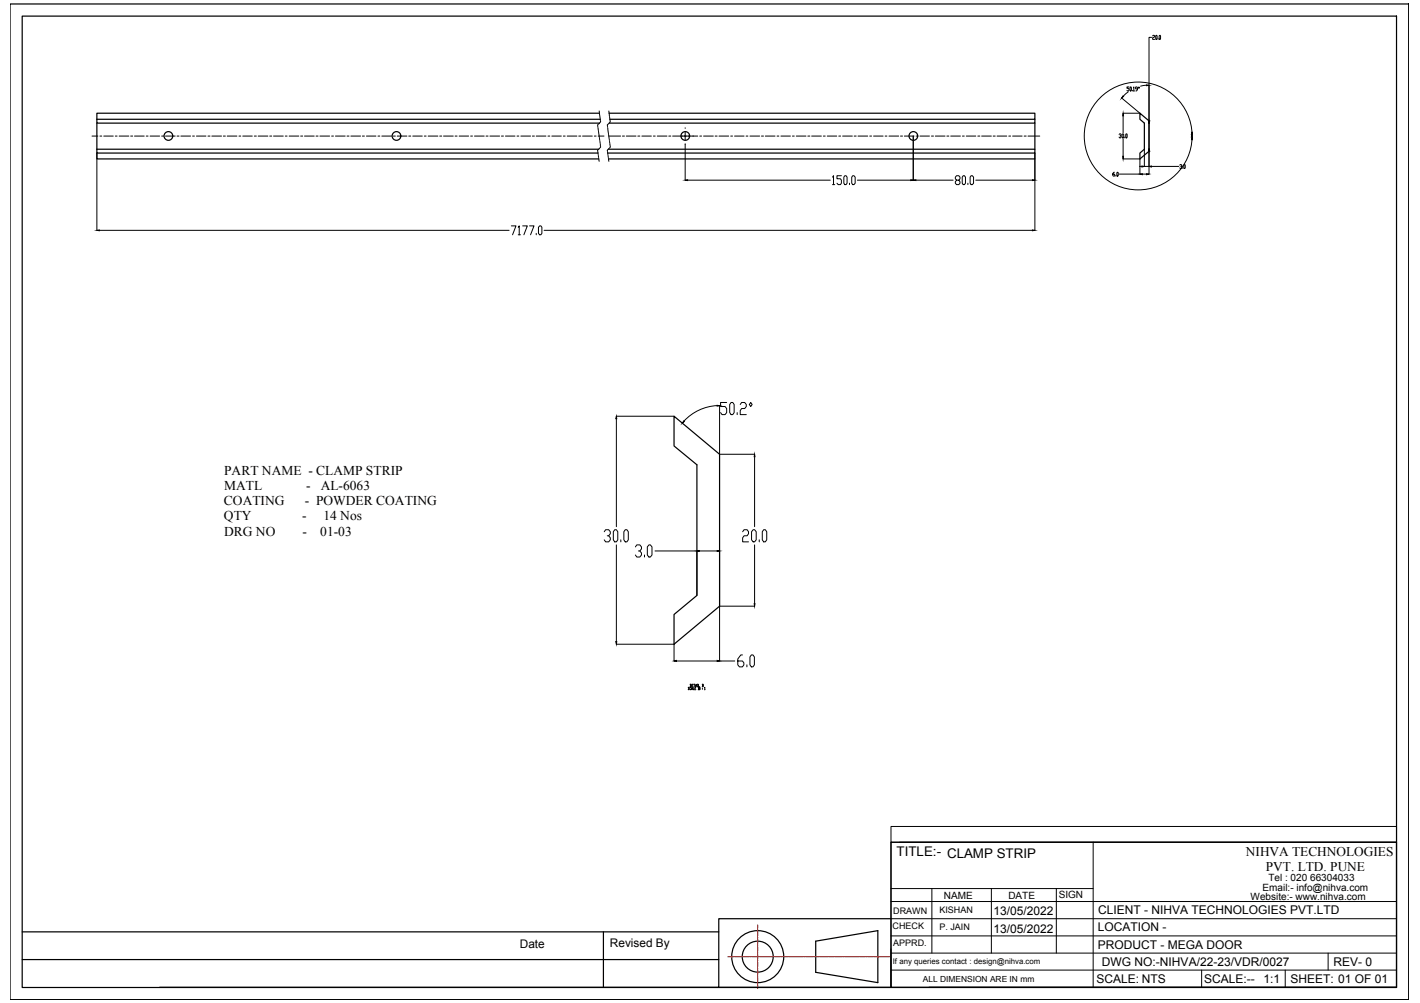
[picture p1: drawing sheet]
<svg xmlns="http://www.w3.org/2000/svg" width="297mm" height="210mm" viewBox="0 0 297 210" stroke-linecap="round" stroke-linejoin="round" font-family="sans-serif">
<!-- layer: 0 -->
<g fill="none" stroke="#000" stroke-width=".25">
<path d="M2.1 .8h292.6v208.4h-292.6zM4.6 3.4h287.5v203.3h-287.5zM20.3 25v.8h105.1M20.3 31.2v.8h104.8M20.3 32v1.3h105M20.3 25h105.2M20.3 31.2h105M20.3 25.8v5.4M125.4 23.7h-105.1v1.3M127.2 31.2h89.3v.8h-89.4M127.4 23.7h89.1v1.3h-88.9M216.5 25v.8h-89"/>
<path d="M216.5 32v1.3h-89.2M216.5 25.8v5.4M238.4 23.7l2 1.6v6.4l-2 1.6v-1.3l1-.8v-5.4l-1-.8zM141 87.1l9.5 8v31.8l-9.5 7.9v-6.2l4.8-4v-27.3l-4.8-4zM186.4 176.3h105.7v30.3h-105.7zM4.6 195h145.8M126.2 195v11.7M170.6 197l13-2.2v10.8l-13-2.1zM186.4 192.3h-36v14.3h-117M4.6 200.8h145.8M150.4 206.6h36M194.3 206.6h97.8"/>
<circle cx="35.2" cy="28.5" r=".91"/>
<circle cx="82.9" cy="28.5" r=".91"/>
<circle cx="143.3" cy="28.5" r=".91"/>
<circle cx="191.1" cy="28.5" r=".91"/>
<circle cx="158.5" cy="200.2" r="5.4"/>
<circle cx="158.5" cy="200.2" r="3.2"/>
</g>
<g fill="none" stroke="#000" stroke-width=".21">
<path d="M236 19.2l-1 .9M236.2 18.2h-.5v.3l.5 .1-.2 .4-.3-.1M236.5 18.2l.2 .2-.1 .6-.2-.1zM236.9 18.9v.1M237.1 18.4l.1-.2v.8M237.1 19h.2M237.9 18.6h-.3v-.4l.3 .2v.4l-.3 .2M238.2 18.2l.2 .2-.2 .1zM239.8 17.8l-1.2 .2M240.4 17.9v7.4M240.9 7.8h-.5v17.5M241.1 7.5l.1-.1 .3 .1-.1 .3-.3 .1v.3h.4"/>
<path d="M241.8 7.4l.2 .1v.7l-.2-.1zM242.3 8.1v.1M242.6 7.4l.2 .1-.1 .7-.2-.1zM19.2 28.5h1.3M20.3 32v16.2M20.9 28.5h.4M21.7 28.5h2M24.1 28.5h.4M24.9 28.5h2.1M27.3 28.5h.5M28.1 28.5h2.1M30.6 28.5h.4"/>
<path d="M31.4 28.5h2M33.8 28.5h.4M34.6 28.5h2M37 28.5h.5M37.8 28.5h2.1M40.3 28.5h.4M41.1 28.5h2M43.5 28.5h.4M44.3 28.5h2M46.7 28.5h.4M47.5 28.5h2.1M50 28.5h.4"/>
<path d="M50.8 28.5h2M53.2 28.5h.4M54 28.5h2M56.4 28.5h.4M57.2 28.5h2.1M59.7 28.5h.4M60.5 28.5h2M62.9 28.5h.4M63.7 28.5h2M66.1 28.5h.4M66.9 28.5h2M69.4 28.5h.4"/>
<path d="M70.2 28.5h2M72.6 28.5h.4M73.4 28.5h2M75.8 28.5h.4M76.7 28.5h1.9M79.1 28.5h.3M79.9 28.5h2M82.3 28.5h.4M83.1 28.5h2M85.5 28.5h.4M86.3 28.5h2M88.8 28.5h.3"/>
<path d="M89.6 28.5h2M92 28.5h.4M92.8 28.5h2M95.2 28.5h.4M96 28.5h2M98.5 28.5h.3M99.3 28.5h2M101.7 28.5h.4M102.5 28.5h2M104.9 28.5h.4M105.7 28.5h2M108.1 28.5h.4"/>
<path d="M109 28.5h2M111.4 28.5h.4M112.2 28.5h2M114.6 28.5h.4M115.4 28.5h2M117.8 28.5h.4M118.6 28.5h2.1M121.1 28.5h.4M121.9 28.5h2M124.3 28.5h.4M125 26.4l.1 .2M125 31.7l.1 .2"/>
<path d="M125.1 26.7v.3M125.1 32v.2M125.1 28.5h1.3M125.1 27l.1 .2M125.1 32.4l.1 .1M125.2 26l-.2 .3M125.2 31.3l-.2 .1v.3M125.2 27.3v.2M125.2 32.7v.1M125.2 27.6l.1 .2M125.2 33l.1 .1M125.3 27.9v.2"/>
<path d="M125.3 33.3v.2M125.3 28.2v.2M125.3 33.6v.2M125.3 23.2l.1 .2M125.3 28.5l.1 .2M125.4 23.5v.2M125.4 28.8v.2M125.4 23.8v.2M125.4 25.8l-.1 .1M125.4 29.2l.1 .1M125.4 31.1l-.1 .1M125.5 24.1v.2"/>
<path d="M125.5 29.4v.2M125.5 24.4v.2M125.5 29.7v.2M125.5 24.7v.2M125.5 30l.1 .3M125.6 25v.2M125.6 30.3v.3M125.6 25.3l-.1 .4M125.6 30.6l-.1 .4M127.1 31.7v.2M127.1 26.4v.2M127.1 32l.1 .2"/>
<path d="M127.1 26.7l.1 .3M127.2 27v.2M127.2 32.4v.1M127.2 26l-.1 .3M127.2 31.3l-.2 .1 .1 .3M127.2 27.3v.2M127.2 32.7v.1M127.2 27.6v.2M127.2 33l.1 .1M127.3 27.9v.2M127.3 33.3v.2M127.3 28.2v.2"/>
<path d="M127.3 33.6l.1 .2M127.4 23.2v.2M127.4 23.5v.2M127.4 28.8v.2M127.4 25.8l-.1 .1M127.4 31.1l-.1 .1M127.5 23.8v.2M127.5 29.2v.1M127.5 24.1v.2M127.5 24.4v.2M127.5 29.4v.2M127.5 24.7l.1 .2"/>
<path d="M127.5 29.7v.2M127.6 25v.2M127.6 30v.3M127.6 25.3l.1 .2-.2 .2M127.6 30.3v.3M127.7 30.6l-.2 .4M129.8 28.5h-2.4v.2M130.2 28.5h.4M131 28.5h2M133.4 28.5h.4M134.3 28.5h2M136.7 28.5h.4"/>
<path d="M137.5 28.5h2M139.9 28.5h.4M140.7 28.5h2M143.1 28.5h.4M143.3 27.7v.8h-.8M143.3 26.7v.2M143.3 30.1v7.6M143.8 37.7h29.9M144 28.5h2M144.1 28.5h-.8v.8M146.4 28.5h.4M147.2 28.5h2"/>
<path d="M149.6 28.5h.4M150.4 28.5h2M152.9 28.5h.3M153.7 28.5h1.9M156.1 28.5h.3M156.9 28.5h2M159.3 28.5h.4M160.1 28.5h2M162.5 28.5h.4M163.4 28.5h1.9M165.8 28.5h.3M166.6 28.5h2"/>
<path d="M169 28.5h.4M169.8 28.5h2M172.2 28.5h.4M173 28.5h2M174.1 37.1l.3-.3v1.8M174.1 38.6h.5M175.5 28.5h.3M176 36.8h-.9v.6h.7l.2 .3v.6l-.2 .3h-.5l-.2-.3M176.3 28.5h2M176.7 36.8h.3l.2 .3v1.2l-.2 .3h-.3l-.2-.3v-1.2zM177.7 38.3v.3M178.4 36.8h.2l.3 .3v1.2l-.3 .3h-.2l-.2-.3v-1.2z"/>
<path d="M178.7 28.5h.4M179.4 37.7h11.1M179.5 28.5h2M181.9 28.5h.4M182.7 28.5h2M185.2 28.5h.3M186 28.5h2M188.4 28.5h.4M189.2 28.5h2M191 28.5v9.2M191.6 37.7h7.8M191.6 28.5h.4"/>
<path d="M192.4 28.5h2M194.8 28.5h.5M195.7 28.5h2M198.1 28.5h.4M198.9 28.5h2M200.1 37.7l-.3-.3v-.3l.3-.3h.5l.2 .3v.3l-.2 .3h-.5l-.3 .3v.3l.3 .3h.5l.2-.3v-.3l-.2-.3M201.3 28.5h.4M201.5 36.8h.2l.3 .3v1.2l-.3 .3h-.2l-.2-.3v-1.2zM202.1 28.5h2M202.5 38.3v.3M203.1 36.8h.3l.3 .3v1.2l-.3 .3h-.3l-.2-.3v-1.2zM204.1 37.7h11.9"/>
<path d="M204.5 28.5h.5M205.3 28.5h2.1M207.8 28.5h.4M208.6 28.5h2M211 28.5h.4M211.8 28.5h2M214.2 28.5h.5M215 28.5h2.5M216.5 32v16.2M233.1 36.1l-.3 .2v.4l.3 .2v-.5h-.3M233.4 36.7v.2M233.7 36.1l.2 .1-.1 .7-.2-.2z"/>
<path d="M234.1 28.1l.3-.1 .1 .3-.2 .1M234.4 28.4v.5l-.3-.2M234.6 20.5l3.8 3.2h-3.5M234.7 28.1l.2-.1 .2 .1-.2 .8-.2-.2zM234.9 33.3h3.5v3.1h-4.3M234.9 24.2v3.6M234.9 29v3.7M235.3 28.7v.2M235.6 28l.2 .1-.1 .8-.2-.2zM238.4 34.8h.5M239 36.4h.8M239.4 31.2v3.6h1"/>
<path d="M240.4 31.7h.1M240.4 25.3h.1M240.4 25.8v5.3M240.4 31.7v4.7M240.9 34.8h5.7M246.8 34.6l.1-.2 .3 .2-.2 .2M247.1 34.8l.1 .2-.1 .2-.3-.1M247.4 35.1v.1M247.7 34.4l.2 .2-.1 .6-.2-.1zM249.2 28.2h.2v.2M249.2 28.4l.2 .2-.2 .1M249.2 28.2v.5"/>
<path d="M249.4 28.2a11.3 11.3 0 0 0-16.7-9.7 11.3 11.3 0 0 0-1 19.2 11.3 11.3 0 0 0 17.6-7.7l.1-1.3M20.8 48.2h85.7M107 47.3h.9l-.7 1.8M108.4 47.6l.2-.3v1.8M108.4 49.1h.5M109.3 47.3h1l-.7 1.8M110.8 47.3h.9l-.7 1.8M112.2 48.8v.3M112.9 47.3h.2l.3 .3v1.2l-.3 .3h-.2l-.3-.3v-1.2zM113.8 48.2h102.2M128.9 87.1h12.1M128.9 87.6v22.6"/>
<path d="M150 84.9a10.2 10.2 0 0 0-6.9 3.2M150.5 84.9v10.1M150.6 95.1h7.2M152 84.2h-1.3v.9h1l.3 .4v.8l-.3 .5h-.7l-.3-.5M152.9 84.2h.4l.3 .5v1.6l-.3 .5h-.4l-.3-.5v-1.6zM154.2 86.3v.5M154.8 84.7l.3-.5h.7l.3 .5v.4l-.3 .4h-.7l-.3 .4v.9h1.3M157 84.2l.3 .5-.3 .4-.3-.4zM157.8 95.6v14.6M126.4 111.3l.3-.4h.6l.4 .4v.4l-.4 .4h-.3M127.3 112.1l.4 .5v.4l-.4 .4h-.6l-.3-.4M128.6 110.9h.3l.3 .4v1.7l-.3 .4h-.3l-.3-.4v-1.7z"/>
<path d="M128.9 114v20.3M129.9 113v.4M130.8 110.9h.3l.3 .4v1.7l-.3 .4h-.3l-.3-.4v-1.7zM132.9 114.5l.3-.5h.6l.4 .5v.4l-.4 .4h-.3M133.8 115.3l.4 .4v.4l-.4 .5h-.6l-.3-.5M134.8 116.1v.5M135.7 114h.3l.4 .5v1.6l-.4 .5h-.3l-.3-.5v-1.6zM137 115.3h8.8v9.3M146.3 115.3h3.7M150.5 115.3v23h3.2M155.3 111.3l.3-.4h.7l.3 .4v.4l-.3 .4h-.7l-.3 .5v.8h1.3M157.6 110.9h.2l.4 .4v1.7l-.4 .4h-.2l-.4-.4v-1.7z"/>
<path d="M157.8 114v12.4M158.8 113v.4M159.8 110.9h.3l.3 .4v1.7l-.3 .4h-.3l-.3-.4v-1.7zM128.9 134.8h12.1v3.5M141.5 138.3h8.5M150.6 126.9h7.2M155.3 137.1h-.3l-.7 .8v1.2l.4 .5h.6l.3-.5v-.4l-.3-.4h-1M156.2 139.1v.5M157.2 137.1h.3l.3 .4v1.6l-.3 .5h-.3l-.3-.5v-1.6zM144.2 143.9l-.2-.1 .2 .5h-.2M144.3 143.2l.3 .1v.4h-.3M144.4 143.2v.5"/>
<path d="M144.6 143.9h-.3v.4h.3M144.6 144.3l.2-.5 .1 .5M144.6 144.2h.3M144.7 143.5h.2M145 143.2h-.3v.5h.3M145 143.8v.5h.2M145.1 143.2h.3M145.2 143.2v.5M145.4 144.1h.1M145.5 143.7l.1-.5 .1 .5M145.5 143.5h.2M145.6 143.8h-.2v.5h.2"/>
<path d="M145.9 143.7h.1M145.9 143.2h.1M146 143.2v.5M146 143.9l.1-.1v.5M146 144.3h.2M146.1 143.2v.5h.3M146.3 143.8l.2 .1-.1 .4zM146.9 143.2h.2v.3M146.9 144v.1M146.9 144.2v.1M147 143.5l.1 .1-.2 .1M147 143.2v.5"/>
<path d="M147.4 143.9v.4M147.4 144.3h.1M186.4 173h105.7v3.3h-105.7zM186.4 176.3v30.3M188.2 176.3h103.9M228.7 176.3v30.3M186.4 199.5h105.7M186.4 195.9h105.7M186.4 192.3h105.7M186.4 188.7h105.7M186.4 186h42.3M194.9 186v13.5"/>
<path d="M207.4 186v13.5M221 186v13.5M277.8 199.5v3.5M186.4 203h105.7M251.4 203v3.6M268.8 203v3.6"/>
</g>
<g fill="#000" stroke="#000" stroke-width=".21">
<path d="M239.8 17.8l.6 .1h-.6zM143.3 37.7l.5-.1v.2zM190.5 37.6l.5 .1-.5 .1zM191 37.7l.6-.1v.2zM216 37.6l.5 .1-.5 .1zM234.9 32.7h.1l-.1 .6zM234.9 23.7l.1 .5h-.1zM234.9 20.1l.1 .1-.4 .3zM238.9 34.7l.5 .1-.5 .2zM238.4 36.4h.6v.2zM239.8 36.4h.6l-.6 .2zM240.3 31.1h.1v.6z"/>
<path d="M240.4 25.3v.5h-.1zM240.4 34.8l.5-.1v.3zM249.2 27.7h.2v.5zM249.4 28.7v.5h-.2zM20.3 48.2l.5-.1v.2zM216 48.1l.5 .1-.5 .1zM128.9 87.1l.1 .5h-.2zM143 88.1l.2 .1-.5 .3zM150 84.8l.5 .1-.5 .1zM157.8 95.1l.1 .5h-.1zM145.8 115.3l.5-.1v.2zM150 115.2l.5 .1-.5 .1z"/>
<path d="M128.8 134.3h.2l-.1 .5zM141 138.3l.5-.1v.2zM150 138.2l.5 .1-.5 .1zM157.8 126.4h.1l-.1 .5z"/>
</g>
<g fill="none" stroke="#f00" stroke-width=".25">
<path d="M158.5 193.6v.7M158.5 194.5v.1M158.5 194.8v1.1M158.5 196.1v.2M158.5 196.5v1M158.5 197.7v.2M158.5 198.1v1M158.5 199.3v.2M158.5 199.7v1M152.3 200.2h1.2M153.7 200.2h.2M154.1 200.2h1"/>
<path d="M155.3 200.2h.2M155.7 200.2h1M156.9 200.2h.2M157.3 200.2h1M158.5 200.9v.2M158.5 201.3v1M158.5 202.6v.1M158.5 202.9v1M158.5 204.2v.2M158.5 204.5v1.1M158.5 205.8v.2M158.5 206.1v.8"/>
<path d="M158.5 200.2h.2M158.9 200.2h1.1M160.1 200.2h.2M160.6 200.2h1M161.7 200.2h.3M162.2 200.2h1M163.4 200.2h.2M163.8 200.2h1M165 200.2h.2M165.4 200.2h1M166.6 200.2h.2M167 200.2h1"/>
<path d="M168.2 200.2h.2M168.6 200.2h1.1M169.8 200.2h.2M170.3 200.2h1M171.5 200.2h.1M171.9 200.2h1M173.1 200.2h.2M173.5 200.2h1M174.7 200.2h.2M175.1 200.2h1M176.3 200.2h.2M176.7 200.2h1"/>
<path d="M177.9 200.2h.2M178.3 200.2h1.1M179.5 200.2h.2M179.9 200.2h1.1M181.2 200.2h.1M181.6 200.2h1M182.8 200.2h.2M183.2 200.2h1M184.4 200.2h.2M184.8 200.2h1.2"/>
</g>
<g font-size="2.8">
<text x="46.9" y="99.4">PART NAME - CLAMP STRIP</text>
<text x="46.8" y="105.7">COATING</text>
<text x="46.9" y="102.6">MATL</text>
<text x="63.8" y="105.7">- POWDER COATING</text>
<text x="64" y="102.6">-</text>
<text x="67.1" y="102.6">AL-6063</text>
<text x="46.8" y="108.9">QTY</text>
<text x="46.9" y="112.1">DRG NO</text>
<text x="63.2" y="108.9">-</text>
<text x="63.3" y="112.1">-</text>
<text x="67" y="112.1">01-03</text>
<text x="67.7" y="108.9">14 Nos</text>
<text x="187.6" y="179.2">TITLE:- CLAMP STRIP</text>
<text x="260.6" y="179.1">NIHVA TECHNOLOGIES</text>
<text x="264.8" y="182.3">PVT. LTD. PUNE</text>
</g>
<g font-size="2.5">
<text x="207.8" y="191.6">13/05/2022</text>
<text x="229.7" y="191.3">CLIENT - NIHVA TECHNOLOGIES PVT.LTD</text>
<text x="207.8" y="195.2">13/05/2022</text>
<text x="229.6" y="194.9">LOCATION -</text>
<text x="108.7" y="198.5">Date</text>
<text x="127.6" y="198.2">Revised By</text>
<text x="229.6" y="198.5">PRODUCT - MEGA DOOR</text>
<text x="230.5" y="202.1">DWG NO:-NIHVA/22-23/VDR/0027</text>
<text x="279" y="202.1">REV- 0</text>
<text x="229.3" y="205.7">SCALE: NTS</text>
<text x="251.9" y="205.7">SCALE:--</text>
<text x="264.3" y="205.7">1:1</text>
<text x="269.9" y="205.7">SHEET: 01 OF 01</text>
</g>
<g font-size="2.1">
<text x="265.3" y="184.4">Tel : 020 66304033</text>
<text x="197.4" y="188.1">NAME</text>
<text x="210.9" y="188.2">DATE</text>
<text x="221.5" y="188">SIGN</text>
<text x="261.6" y="188.4">Website:- www.nihva.com</text>
<text x="264.1" y="186.5">Email:- info@nihva.com</text>
</g>
<g font-size="1.9">
<text x="186.8" y="191.2">DRAWN</text>
<text x="196.5" y="191.1">KISHAN</text>
<text x="186.7" y="194.4">CHECK</text>
<text x="186.8" y="198">APPRD.</text>
<text x="196.5" y="194.7">P. JAIN</text>
</g>
<text font-size="1.8" x="193" y="205.4">ALL DIMENSION ARE IN mm</text>
<text font-size="1.6" x="186.8" y="201.7">If any queries contact : design@nihva.com</text>
</svg>
